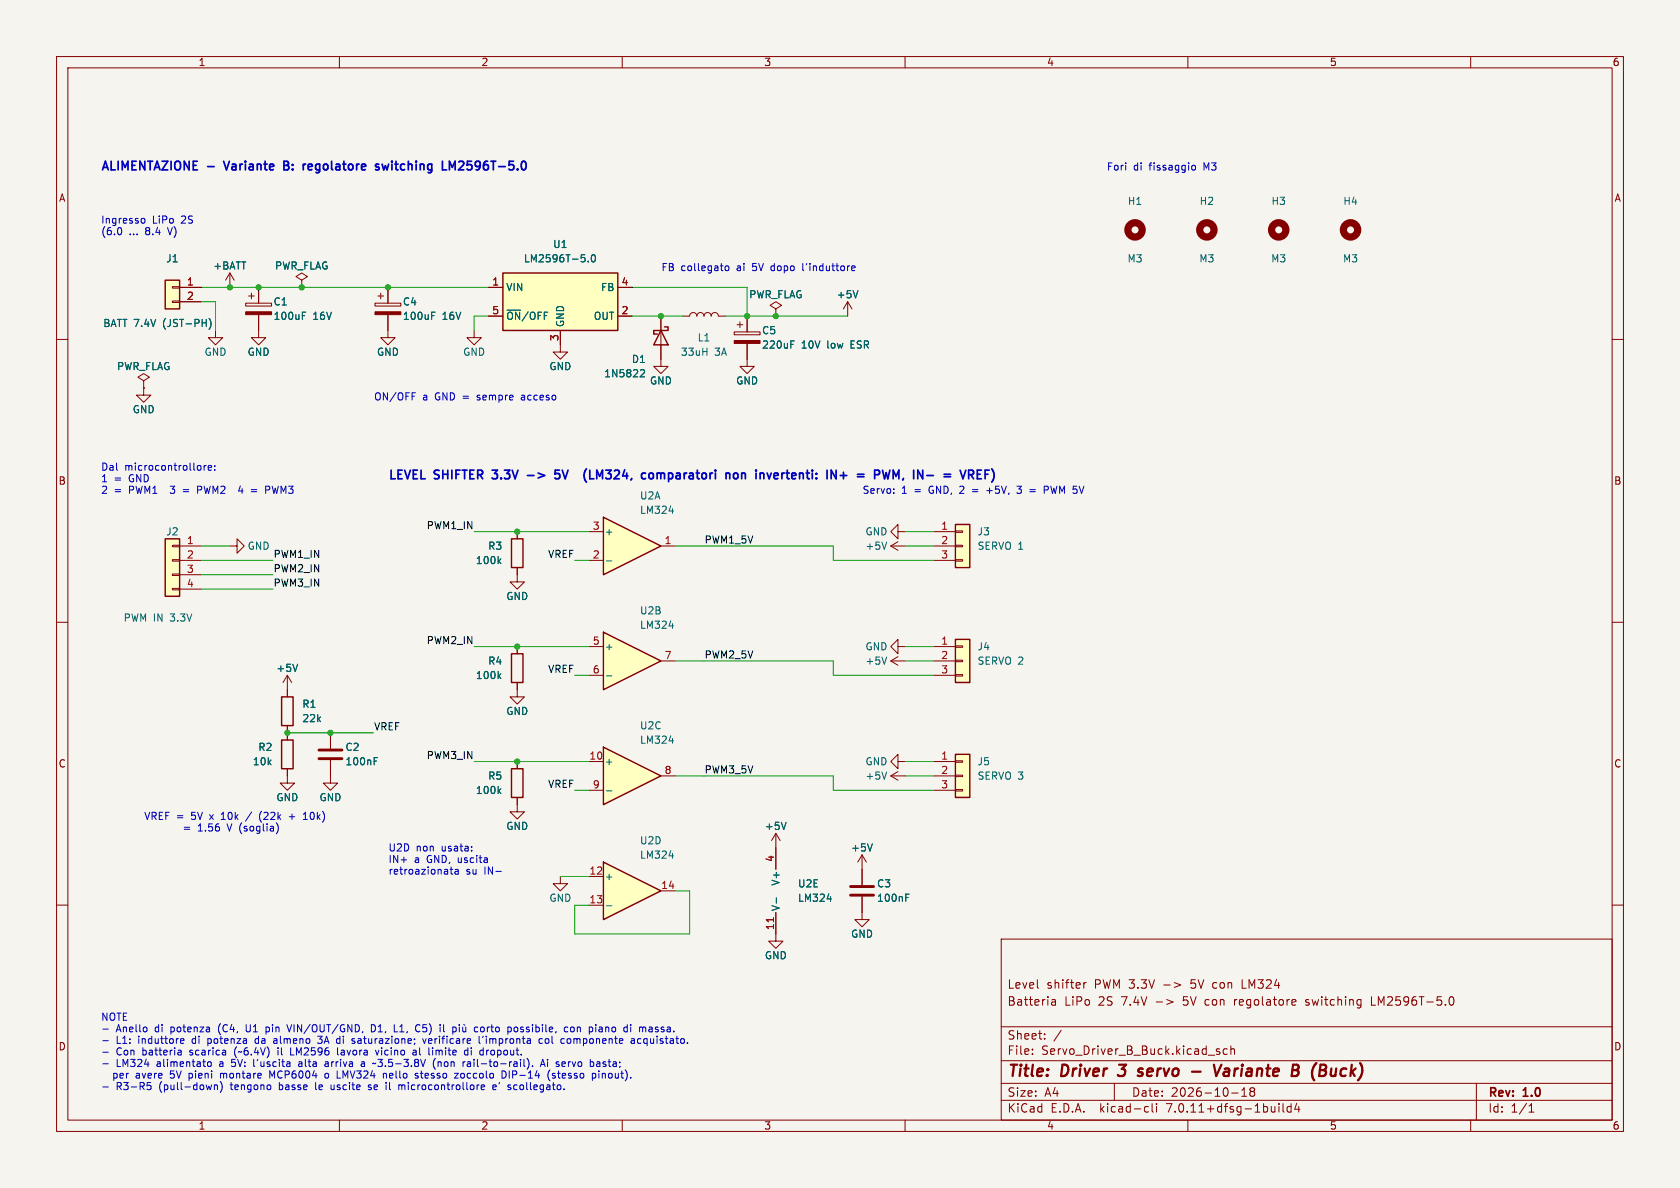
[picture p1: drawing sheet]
<svg xmlns="http://www.w3.org/2000/svg" width="297mm" height="210mm" viewBox="0 0 297 210" stroke-linecap="round" stroke-linejoin="round" font-family="sans-serif">
<path d="M0 0h297v210h-297z" fill="#f5f4ef" stroke="#f5f4ef" stroke-width=".18"/>
<g fill="none" stroke="#840000" stroke-width=".18">
<path d="M10 10h277v190h-277zM12 12h273v186h-273zM60 10v2M110 10v2M160 10v2M210 10v2M260 10v2M10 60h2M30.5 53.2h1.2v.3h-1.2zM30.5 50.7h1.2v.2h-1.2zM31.7 50.8h3.9M31.7 53.3h3.9"/>
<path d="M38.1 58.4v1.3h1.3l-1.3 1.3-1.3-1.3h1.3M285 60h2M25.4 67.3l1-.6-1-.7-1 .7 1 .6v1.3M25.4 68.6h.1M25.4 68.6v1.3h1.3l-1.3 1.2-1.3-1.2h1.3M158.7 94v-1.3l-1.2 1.3 1.2 1.3v-1.3h1.3M10 110h2M91.4 101.6v1.3h1.3l-1.3 1.2-1.2-1.2h1.2M91.4 114.3v1.3M285 110h2M91.4 120.7v1.2M10 160h2"/>
<path d="M152.4 151.1l-.8 1.3M152.4 151.1v2.6M152.4 151.1l.8 1.3M285 160h2M152.4 161.3v1.3h1.3l-1.3 1.2-1.3-1.2h1.3M177 166h108v32h-108zM183.5 174.6l.1 .1M186 176.8h.5l.1 .9M186.6 177.1h-.5a.29 .29 0 0 0-.2 .3 .29 .29 0 0 0 .2 .3l.5-.1M191.6 173.7v1M192 173.7l-.3 .1-.1 .2M204.4 177.1h1.1"/>
<path d="M205.7 174.1h1.2M206.2 176.7l1.2 .4-1.2 .5M207.6 173.7l1.1 .4-1.1 .5M218.2 176.7v1M218.4 176.8l-.2 .2M219.6 173.2v1.5h.7M228.9 176.7l.2 .4-.7 .1M229 177.6l-.1 .1M230.8 177.6l.4 .1M231 176.7l-.2 .2 .2 .3M242.5 176.2v1.5h.7M256.4 176.3l.1-.1a.81 .81 0 0 1 .6 .6 .81 .81 0 0 1-.3 .8h-.4"/>
<path d="M60 198v2M110 198v2M160 198v2M177 194.5h108M177 191.5h108M177 187.5h108M177 181.5h108M182.5 186.3v.1M182.5 185.5v.1M184.7 183.6v.1M184.7 182.8v.1M187.6 182.1l-1.3 2"/>
<path d="M197 191.5v3M202.6 195.6l.4 .1M203 196.5l-.4 .1M203.7 195.1v1.3l.2 .2M204.5 195.1v.1M204.5 195.6v1M210 198v2M215 185.7l.7 .4-.2 .3-.5-.1M215.6 185.5l-.4-.1-.2 .2M217 185.5l-.5-.1-.3 .3v.4l.2 .2h.6M217.6 185.5l.2-.1 .4 .1v.9M217.6 184.9v1.5"/>
<path d="M217.7 193.2h1.2M219.5 193.8h.9M219.5 192.7l.5-.4v1.5M221.2 192.9l-.2 .3v.3l.2 .3 .5-.1 .1-.2-.1-.4-.2-.2M221.2 192.9l-.2-.2 .2-.4 .5 .1 .1 .2-.3 .3M221.2 192.9h.3M226.1 195.1v.1M226.1 195.6v1M226.8 195.1v1.3l.2 .2M228.2 195.7l-.4-.1-.3 .3v.4l.2 .2h.5M228.2 195.1v1.5M229.2 195l-.3 1.1h.9"/>
<path d="M229.6 195.6v1M260 198v2M261 191.5v6.5M270.3 196.6h.9M270.3 195.5l.4-.4v1.5"/>
</g>
<path d="M197.6 190l.3 .2M197.8 188.2h1.3M201.3 189.4l.5 .1 .2 .3-.1 .3-.6 .1M202 189a.5 .5 0 0 0-.8 .2M210.7 189.4h1.6M214.6 188.2l.4 2 .9-2M216.5 189l.2-.1 .6 .1-.1 1.2M217.3 189.4h-.7a.4 .4 0 0 0-.3 .4 .4 .4 0 0 0 .2 .4l.7-.1M232.7 187.9l-.1 .1M236.1 190l-.6 .2" fill="none" stroke="#840000" stroke-width=".4"/>
<g fill="none" stroke="#840000" stroke-width="1.3">
<circle cx="213.4" cy="40.6" r="1.27"/>
<circle cx="226.1" cy="40.6" r="1.27"/>
<circle cx="238.8" cy="40.6" r="1.27"/>
</g>
<path d="M29.2 49.5h2.5v5.1h-2.5zM90.4 115.6h2.1v5.1h-2.1z" fill="none" stroke="#840000" stroke-width=".25"/>
<path d="M37 56.3a1.46 1.46 0 0 1 0 1.9M88.2 119.5l.3 .5M88.5 119.1l-.4 .5M154.2 149.2l-.4 1.2" fill="none" stroke="#006464" stroke-width=".18"/>
<path d="M29.2 49.5h2.5v5.1h-2.5z" fill="#ffffc2" stroke="#ffffc2" stroke-width=".18"/>
<path d="M106.7 91.4l10.1 5.1-10.1 5.1z" fill="#ffffc2"/>
<path d="M106.7 91.4l10.1 5.1-10.1 5.1z" fill="none" stroke="#840000" stroke-width=".25"/>
<path d="M40.6 48.3l-.7 1.2M40.6 48.3v2.5M40.6 48.3l.8 1.2M53.3 49.5l1.1-.6-1.1-.6-1 .6 1 .6v1.3M53.3 50.8h.1M104.1 99.1h2.6M104.1 94h2.6M116.8 96.5h2.6M157.5 96.5h2.5M157.5 96.5l1.2 .8M158.7 95.8l-1.2 .7M91.4 121.9v1.3h1.3l-1.3 1.3-1.2-1.3h1.2" fill="none" stroke="#840000" stroke-width=".18"/>
<path d="M107.2 99.2h1M118.3 90.3h.8M156.8 95.8l-.5 1.3" fill="none" stroke="#006464" stroke-width=".18"/>
<circle cx="200.7" cy="40.6" r="1.27" fill="none" stroke="#840000" stroke-width="1.3"/>
<path d="M106.7 111.8l10.1 5-10.1 5.1z" fill="#ffffc2"/>
<path d="M88.9 48.3h20.3v10.1h-20.3zM116.8 58.4l1.3 2.6h-2.5zM117.5 57.8h.6v.6h-2.5v.7h.6M29.2 95.3h2.5v10.1h-2.5zM168.9 92.7h2.5v7.6h-2.5zM106.7 111.8l10.1 5-10.1 5.1zM168.9 113h2.5v7.7h-2.5zM49.8 130.8h2v5.1h-2zM168.9 133.4h2.5v7.6h-2.5z" fill="none" stroke="#840000" stroke-width=".25"/>
<g fill="none" stroke="#840000" stroke-width=".18">
<path d="M43.4 53.6h4.6v.5h-4.6zM43.9 52.3h1.1M44.4 51.8v1M45.7 55.6v4.1h1.3l-1.3 1.3-1.3-1.3h1.3M45.7 50.8v2.8M66.3 53.6h4.6v.5h-4.6zM66.8 52.3h1M67.3 51.8v1M68.6 55.6v4.1h1.2l-1.2 1.3-1.3-1.3h1.3M68.6 50.8v2.8M83.8 58.4v1.3h1.3l-1.3 1.3-1.3-1.3h1.3M86.4 50.8h2.5"/>
<path d="M86.4 55.9h2.5M99.1 58.4v2.6M109.2 50.8h2.6M109.2 55.9h2.6M116.8 55.9v8.9h1.3l-1.3 1.2-1.2-1.2h1.2M120.6 55.9h1.3a.64 .64 0 0 1 .7-.7 .64 .64 0 0 1 .6 .7 .64 .64 0 0 1 .6-.7 .64 .64 0 0 1 .7 .7 .64 .64 0 0 1 .6-.7 .64 .64 0 0 1 .6 .7 .64 .64 0 0 1 .7-.7 .64 .64 0 0 1 .6 .7h1.3M129.8 58.7h4.6v.5h-4.6zM130.3 57.4h1M130.8 56.9v1M132.1 55.9v2.8M137.2 54.6l1-.6-1-.7-1.1 .7 1.1 .6v1.3M137.2 55.9h.1"/>
<path d="M149.9 53.3l-.8 1.3M149.9 53.3v2.6M149.9 53.3l.7 1.3M132.1 60.7v4.1h1.2l-1.2 1.2-1.3-1.2h1.3M30.5 98.9h1.2v.3h-1.2zM30.5 96.4h1.2v.2h-1.2zM31.7 96.5h3.9M31.7 99.1h3.9M40.6 96.5h1.3v-1.2l1.3 1.2-1.3 1.3v-1.3M165.1 94h3.8M165.1 96.5h3.8M165.1 99.1h3.8"/>
<path d="M168.9 98.9h1.3v.3h-1.3zM168.9 96.4h1.3v.2h-1.3zM168.9 93.9h1.3v.2h-1.3zM30.5 104h1.2v.3h-1.2zM30.5 101.5h1.2v.2h-1.2zM31.7 101.6h3.9M31.7 104.1h3.9M104.1 114.3h2.6M104.1 119.4h2.6M116.8 116.8h2.6M157.5 116.8h2.5M157.5 116.8l1.2 .8"/>
<path d="M158.7 114.3v-1.3l-1.2 1.3 1.2 1.3v-1.3h1.3M158.7 116.1l-1.2 .7M165.1 114.3h3.8M165.1 119.4h3.8M165.1 116.8h3.8M168.9 119.3h1.3v.2h-1.3zM168.9 116.7h1.3v.3h-1.3zM168.9 114.2h1.3v.2h-1.3zM50.8 135.9v2.5h1.3l-1.3 1.3-1.3-1.3h1.3M50.8 129.5v1.3M58.4 134.4v4h1.3l-1.3 1.3-1.3-1.3h1.3M58.4 129.5v2.8"/>
<path d="M165.1 134.6h3.8M165.1 137.2h3.8M165.1 139.7h3.8M168.9 139.6h1.3v.2h-1.3zM168.9 137h1.3v.3h-1.3zM168.9 134.5h1.3v.2h-1.3zM99.1 154.9v1.3h1.2l-1.2 1.3-1.3-1.3h1.3"/>
</g>
<g fill="none" stroke="#006464" stroke-width=".18">
<path d="M53.5 55.8h.4M53.5 55.2h.6M76.3 55.8h.4M76.3 55.2h.6M104 46.2v.1M104.7 45.2l.1-.2a.68 .68 0 0 1 .5 .7 .68 .68 0 0 1-.5 .6l-.1-.1-.2-.4zM151.7 51.4l-.4 1.2M113.4 65.3l.4 .1 .1 .3-.7 .9h.7M139.8 60.9h.4M139.8 60.3h.6M107.2 119.5h1M118.3 110.6h.8"/>
<path d="M156.8 116.1l-.5 1.3M66.2 134.5h.4M66.2 133.9h.6"/>
</g>
<g fill="#ffffc2" stroke="#ffffc2" stroke-width=".18">
<path d="M88.9 48.3h20.3v10.1h-20.3z"/>
<path d="M168.9 92.7h2.5v7.6h-2.5z"/>
<path d="M168.9 113h2.5v7.7h-2.5z"/>
<path d="M168.9 133.4h2.5v7.6h-2.5z"/>
<path d="M29.2 95.3h2.5v10.1h-2.5z"/>
</g>
<g fill="#840000" stroke="#840000" stroke-width=".18">
<path d="M129.8 60.2h4.6v.5h-4.6z"/>
<path d="M43.4 55.1h4.6v.5h-4.6z"/>
<path d="M66.3 55.1h4.6v.5h-4.6z"/>
</g>
<path d="M56.4 134.1h4.1M56.4 132.6h4.1" fill="none" stroke="#840000" stroke-width=".51"/>
<path d="M106.7 152.4l10.1 5.1-10.1 5.1z" fill="#ffffc2"/>
<path d="M106.7 152.4l10.1 5.1-10.1 5.1z" fill="none" stroke="#840000" stroke-width=".25"/>
<path d="M104.1 154.9h2.6M116.8 157.5h2.6M104.1 160h2.6" fill="none" stroke="#840000" stroke-width=".18"/>
<path d="M118.3 151.3h.8M107.2 160.1h1" fill="none" stroke="#006464" stroke-width=".18"/>
<path d="M106.7 132.1l10.1 5.1-10.1 5z" fill="#ffffc2"/>
<path d="M90.4 95.3h2.1v5h-2.1zM49.8 123.2h2v5.1h-2zM90.4 135.9h2.1v5.1h-2.1zM106.7 132.1l10.1 5.1-10.1 5z" fill="none" stroke="#840000" stroke-width=".25"/>
<g fill="none" stroke="#840000" stroke-width=".18">
<path d="M31.7 50.8h3.9M31.7 53.3h3.9M45.7 50.8v2.8M45.7 55.6v2.8M53.3 50.8h.1M68.6 50.8v2.8M68.6 55.6v2.8M86.4 50.8h2.5M86.4 55.9h2.5M99.1 58.4v3.8h1.2l-1.2 1.3-1.3-1.3h1.3M109.2 50.8h2.6M109.2 55.9h2.6"/>
<path d="M116.8 55.9v2.5M132.1 55.9v2.8M137.2 55.9h.1M25.4 68.6h.1M116.8 61v2.5M132.1 60.7v2.8M91.4 94v1.3M50.8 119.4v3.8M50.8 119.4l-.8 1.3M50.8 119.4l.8 1.3M91.4 100.3v1.3M91.4 114.3v1.3"/>
<path d="M50.8 128.3v2.5M50.8 135.9v1.3M58.4 129.5v2.8M58.4 134.4v2.8M91.4 120.7v1.2M91.4 134.6v1.3M104.1 134.6h2.6M104.1 139.7h2.6M116.8 137.2h2.6M157.5 137.2h2.5M157.5 137.2l1.2 .7M158.7 134.6v-1.2l-1.2 1.2 1.2 1.3v-1.3h1.3"/>
<path d="M158.7 136.4l-1.2 .8M91.4 141v2.5h1.3l-1.3 1.3-1.2-1.3h1.2M137.2 147.3v6.4M137.2 147.3l-.8 1.3M137.2 147.3l.7 1.3M152.4 153.7v2.8M152.4 158.5v2.8M137.2 161.3v5.1h1.2l-1.2 1.2-1.3-1.2h1.3"/>
</g>
<g fill="none" stroke="#006464" stroke-width=".18">
<path d="M37 56.3a1.46 1.46 0 0 1 0 1.9M53.5 55.8h.4M53.5 55.2h.6M76.3 55.8h.4M76.3 55.2h.6M104 46.2v.1M104.7 45.2l.1-.2a.68 .68 0 0 1 .5 .7 .68 .68 0 0 1-.5 .6l-.1-.1-.2-.4zM151.7 51.4l-.4 1.2M113.4 65.3l.4 .1 .1 .3-.7 .9h.7M139.8 60.9h.4M139.8 60.3h.6M88.2 99.2l.3 .4"/>
<path d="M88.5 98.8l-.4 .5M52.6 117.4l-.4 1.3M88.2 119.5l.3 .5M88.5 119.1l-.4 .5M66.2 134.5h.4M66.2 133.9h.6M88.2 139.8l.3 .5M88.5 139.4l-.4 .5M107.2 139.8h1M118.3 131h.8M156.8 136.5l-.5 1.2M137.3 158.7v1"/>
<path d="M139 145.4l-.4 1.2M146.2 158.9h.8M154.2 149.2l-.4 1.2M160.1 158.7h.5M160.1 158.1h.6"/>
</g>
<path d="M150.4 158.2h4M150.4 156.7h4" fill="none" stroke="#840000" stroke-width=".51"/>
<path d="M136.7 162.2v.8" fill="none" stroke="#a90000" stroke-width=".18"/>
<g fill="none" stroke="#0000c2" stroke-width=".18">
<path d="M25.1 38.7l.3-.1 .2 .2v.5l-.2 .2-.3-.1M210.8 29.3l.3-.1 .2 .3v.4l-.2 .2-.3-.1M21.4 40.5l.1 .5-.2 .4M128.2 47.1l.2-.1 .4 .1 .1 .5-.2 .2h-.3l-.2-.1zM141.9 46.6v1.1l.2 .1M150.6 47.1l.4-.1 .2 .3-.6 .1M150.6 47.8h.5M72.9 69.4h.6M92.3 69.9h-.1M92.3 70.2l-.2 .2 .2 .3M32.4 86.6h1M32.4 86.9h1"/>
<path d="M34.9 86.6h.5M35.4 85.9h-.5v1.3M36.1 82.3v.8M36.4 82.3l-.3 .2M36.8 82.7l.6-.1v-.3h-.4l-.2 .2 .1 .6h.5M38 83v.1M38 82.3v.2M42.5 85.9l-.3 .9h.8M42.8 86.4v.8M44.4 86.6h1M44.4 86.9h1M47 86.6h.6l.1-.2-.1-.3-.6-.2v1.3"/>
<path d="M48.1 85.9l.3 1.3M158 87.1v.1M158 86.4v.2M171.9 86.6h1M171.9 86.9h1M174.5 86.7h.9M179.8 85.9h.8l-.5 .5 .3 .1M179.8 87.1l.2 .1h.4M182.1 86.6h.9M182.1 86.9h.9M184.6 86.6h.6l.1-.2v-.3l-.7-.2v1.3M32.6 146.2h.9"/>
<path d="M32.6 146.6h.9M35.1 146.9h.7M35.2 145.9l.2-.3v1.3M39.1 144.9h.7M39.2 143.9l-.1 .1M40.1 145.6l.5 1.3 .4-1.3M44.5 143.5l-1.1 1.7M46.2 143.4a1.47 1.47 0 0 0 0 1.9M51.1 144.4h1M53.6 144.9h.7M53.7 143.9l.3-.3v1.3M79.6 153.7h.4"/>
<path d="M79.7 153.3v1l.3 .2M80.5 153.7h.5v.8M81 154h-.4l-.2 .2 .2 .3h.4M87.7 154h.9M18.2 181.9h1M18.2 184h1M18.2 186h1M18.2 188.1h1M18.2 192.1h1M26.2 191.8h.3l.2 .3-.1 .5h-.4M31.6 185.6l.4 .1v.8M31.9 184.3l.2 .1h.4"/>
<path d="M31.9 183.8l.2-.2h.2l.2 .2v.1l-.6 .1M32 185.9l-.4 .1M32 186.4l-.4 .1M33.4 189.7v1.3M33.4 190.5l.1 .1M33.5 189.7l-.1 .1M36.8 187.8l.3-.1 .3 .2v.4l-.3 .2h-.3l-.1-.2zM37.9 191.8v.8M37.9 191.9l.2-.1h.3v.8M38.9 191.2a1.46 1.46 0 0 1 0 1.9M39 189.7v.9M39.3 189.7l-.3 .2"/>
<path d="M43.5 181.1v1.1l.3 .2M44.9 187.3v1.1l.1 .1M45.2 183.7l-.1 .1 .1 .6M47 181.6v1.2M47 182.3l.4 .1M47.4 181.6h-.4M48.5 189.3l-.4 .9-.4-.9v1.3M48.8 183.6l-.4 .1M48.8 184h-.3l-.1 .1v.3h.4M49.1 185.2v.1M49.1 185.6v.9M50.7 181.1l.4 1.3 .5-1.3"/>
<path d="M51.4 185.2v1.3h.6M53.2 187.7l-.4 .1M53.3 188.1h-.3l-.2 .1v.3h.5M55.8 191.4v1l.2 .2M56.2 184.3l.1 .1h.5M56.9 183.2l-.4 .5h.3M57.5 187.8h.5M57.6 189.8l.3-.1 .2 .3v.3l-.2 .3-.3-.1-.2-.2zM58 188l-.4 .1-.2 .1 .2 .3h.4M58.5 191.8v.6l.4 .2M59.7 185.2v1.1l.2 .2M60 183.6l.1 .1"/>
<path d="M60.1 183.2v1.2M60.1 184.4h-.1M62.6 184l.2 .2-.2 .2M62.6 183.6l.1 .1M63.9 187.8h.5v.7M64.4 188l-.4 .1-.2 .1 .2 .3h.4M65.6 191.8h-.3l-.2 .2 .6 .4M65.7 192.4l-.2 .2h-.4M65.7 181.1a.64 .64 0 0 1 .7 .7 .64 .64 0 0 1-.7 .6zM66.4 185.6l.3 .9 .3-.9M66.8 187.3h.8M66.8 188.4l.2 .1"/>
<path d="M68.1 189.7l.2 .2v.7M68.9 191.4v1l.1 .2M68.9 189.8v.7M69.5 190l-.6 .2M69.7 182.4h.6M70.5 191.9l.4-.1 .1 .2M70.5 191.8v.8M71 192v.6M71.5 191.8h-.3l-.2 .2M73 185.7h.5l.1 .8M73.6 189.7l.3 .1M73.6 190.2h.3v.2l-.1 .2h-.3"/>
<path d="M73.6 185.9l-.4 .1-.2 .2 .2 .3 .4-.1M74 181.1l.2 .2M74.2 182.3l-.2 .1M74.3 189.7h.5M74.5 189.3v1.1l.3 .2M74.7 183.6l.3 .8 .3-.8M75.9 183.6l-.1 .2v.5l.1 .1M76.4 183.9l-.6 .1M76.5 185.2v.1M76.5 185.6v.9M77 187.1a1.47 1.47 0 0 0-.1 1.9M77.4 187.7v.8"/>
<path d="M77.8 187.7l-.4 .1M78.5 182.3l.1 .1M80.4 189.7h.6l-.6 .9h.6M81.2 181.1v.2M81.2 181.6v.8M81.8 181.6l.1 .7 .3 .1 .1-.1M82 189.8l-.3-.1-.3 .3 .1 .5 .2 .1 .3-.1M82 181.1l.2 .2M82.1 186.3l.2 .2 .4-.1M82.3 181.6v.8M82.6 187.8h.5l.1 .7M82.7 185.7l-.4-.1-.2 .3"/>
<path d="M82.7 185.2v1.3M83.2 188l-.4 .1-.2 .1 .2 .3h.4M83.3 185.2v.1M83.3 185.6v.9M84.5 181.6h-.4l-.2 .2 .1 .5h.5M84.7 183.2v1.1l.2 .1M85.1 192.2l.6-.1-.1-.3h-.4l-.1 .2v.6h.5M85.4 183.2l-.1 .2M85.6 181.8l-.2-.2h-.3l-.2 .2 .2 .5 .3 .1 .2-.2M86 183.2v.1M86 183.6v.8M86 185.6v.9"/>
<path d="M86.4 185.6l-.4 .3M87.1 192.2l.6-.1v-.3h-.4l-.2 .2 .1 .6h.5M88.3 191.4l-.1 .2M89.4 189.6v.7l-.3 .3M90 189.3v1.3M90.9 181.7l.2-.1 .4 .1v.5l-.1 .1-.3 .1-.2-.1zM91.3 191.8h-.4l-.1 .2 .1 .5 .4 .1M92.6 187.3v1.1l.2 .1M93.5 187.6v.6l-.3 .8M94.1 188.4v.1M95.5 188.5l.5-1.2 .4 1.2M95.7 188.2h.6"/>
<path d="M95.9 183.7l-.4-.1-.2 .2 .1 .6h.5M96.8 187.3v.1M96.8 187.7v.8M96.9 183.7l-.3-.1-.2 .2 .1 .6h.4M97 190.8l.2 .2M97.2 189.2l-.2 .2M98.1 189.8l-.3-.1-.2 .2 .1 .2 .4 .1v.3h-.5M98.6 189.7h.4M98.7 189.3v1.1l.2 .2M99.8 187.7l.1 .3-.6 .1M99.9 188.5h-.1M100 181.6h.4"/>
<path d="M100.4 182.3l-.4 .1M100.9 183.8l-.2-.2-.3 .1-.2 .1 .2 .6h.3l.2-.2M100.9 181.7l.2-.1 .4 .1v.5l-.1 .1-.3 .1-.2-.1zM105.4 188.4l.2 .1h.5M105.5 187.8h.5l.1 .7M105.9 189.3v.1M105.9 189.7v.9M105.9 181.6h.5l.1 .8M106.1 188l-.5 .1-.2 .1M106.5 189.7v.9M106.5 181.9h-.4l-.2 .2 .2 .3 .4-.1M107 189.8l-.3-.1-.2 .2"/>
<path d="M111.7 183.6h.3l.2 .2v.6M112.2 183.9l-.5 .1M112.2 184.4h-.5M113.3 183.7l-.4-.1-.2 .2 .1 .6h.5M115.2 181.6l.1 .8M115.3 182.3l-.1 .1M115.3 181.9h-.1"/>
</g>
<g fill="none" stroke="#0000c2" stroke-width=".3">
<path d="M39.5 28.5l.5 1.5M50.2 29.2h.5M50.7 29.2l.2 .1M50.9 28.6l-.2-.1h-.5v1.5h.7M50.9 29.1l-.2 .1M55 29h-.3l-.2 .2 .1 .8h.4M55.2 29.4l-.7 .1M66.5 29.4l.3 .1 .2 .2v.3h-.5M66.5 29.1h.5M67.5 29l.3 1 .3-.7 .3 .7M79.4 30v-1.5l.6 1.1 .5-1.1v1.5M87 83.1h.9"/>
<path d="M87 84.5l.2 .1M93.2 84.1h1.2M98.9 83.1h-.7l-.1 .7 .2-.1 .5 .1 .2 .2-.1 .5-.2 .1-.6-.1M103.3 84.6l.4 .6M103.7 82.9l-.4 .6M104.3 83.1v1.5h.7M106 84.2l-.5-1.1v1.5M114.8 83.8l.4-.2 .3 .3v.4l-.1 .3h-.4l-.2-.1M116.2 83.6v1M116.6 83.6l-.4 .2M130 83.6l.3 .1 .2 .2-.1 .6-.4 .1M131.1 83.8l.2-.2 .4 .1 .1 .9"/>
<path d="M131.1 83.6v1M137.1 83.6l.4 .1 .1 .3-.7 .1M137.5 84.6h-.4M148.5 84.1h1.2M156 83.1l.4 1.5 .3-1.1 .3 1.1 .3-1.5M157.9 84.6v-1.5l.5 1.1 .5-1.1v1.5M159.7 84.6l-.1 .3M166.9 83.8h1.2M166.9 84.3h1.2M172.8 83.8h.5M173.5 83.1h-.7v1.5h.7M174.2 83.8h.5"/>
<path d="M174.9 83.1h-.7v1.5M175.3 82.9l.3 .4"/>
</g>
<g fill="none" stroke="#009600" stroke-width=".18">
<path d="M35.6 53.3h2.5v5.1M35.6 50.8h50.8M86.4 55.9h-2.6v2.5M111.8 55.9h8.8M111.8 50.8h20.3v5.1M128.3 55.9h21.6M35.6 96.5h5M35.6 99.1h12.7M83.8 94h20.3M101.6 99.1h2.5M119.4 96.5h27.9v2.6h17.8M160 94h5.1"/>
<path d="M160 96.5h5.1M35.6 104.1h12.7M35.6 101.6h12.7M83.8 114.3h20.3M101.6 119.4h2.5M119.4 116.8h27.9v2.6h17.8M160 114.3h5.1M160 116.8h5.1M50.8 129.5h15.2M83.8 134.6h20.3M101.6 139.7h2.5M119.4 137.2h27.9v2.5h17.8"/>
<path d="M160 134.6h5.1M160 137.2h5.1M99.1 154.9h5M119.4 157.5h2.5v7.6h-20.3v-5.1h2.5"/>
</g>
<g fill="#009600" stroke="#009600" stroke-width=".18">
<circle cx="40.6" cy="50.8" r=".46"/>
<circle cx="91.4" cy="114.3" r=".46"/>
<circle cx="45.7" cy="50.8" r=".46"/>
<circle cx="53.3" cy="50.8" r=".46"/>
<circle cx="68.6" cy="50.8" r=".46"/>
<circle cx="116.8" cy="55.9" r=".46"/>
<circle cx="91.4" cy="94" r=".46"/>
<circle cx="50.8" cy="129.5" r=".46"/>
<circle cx="58.4" cy="129.5" r=".46"/>
<circle cx="91.4" cy="134.6" r=".46"/>
<circle cx="132.1" cy="55.9" r=".46"/>
<circle cx="137.2" cy="55.9" r=".46"/>
</g>
<g font-size="2.8" fill="#840000">
<text x="178" y="190.9">Title:</text>
<text x="187.7" y="190.9">Driver</text>
<text x="198.6" y="190.9">3</text>
<text x="202.9" y="190.9">servo</text>
<text x="217.9" y="190.9">Variante</text>
<text x="232.4" y="190.9">B</text>
<text x="236.7" y="190.9">(Buck)</text>
</g>
<g font-size="2.1" fill="#0000c2">
<text x="17.8" y="30.2">ALIMENTAZIONE</text>
<text x="36.8" y="30.2">-</text>
<text x="40.4" y="30.2">Variante</text>
<text x="51.5" y="30.2">B:</text>
<text x="55.5" y="30.2">regolatore</text>
<text x="68.9" y="30.2">switching</text>
<text x="81.3" y="30.2">LM2596T-5.0</text>
<text x="68.6" y="84.8">LEVEL SHIFTER</text>
<text x="87.8" y="84.8">3.3V</text>
<text x="94.5" y="84.8">-&gt;</text>
<text x="100" y="84.8">5V</text>
<text x="106.3" y="84.8">(LM324,</text>
<text x="117.2" y="84.8">comparatori</text>
<text x="132.7" y="84.8">non</text>
<text x="138.6" y="84.8">invertenti:</text>
<text x="151.7" y="84.8">IN+</text>
<text x="161.4" y="84.8">PWM,</text>
<text x="168.9" y="84.8">IN-</text>
<text x="174.9" y="84.8">=</text>
</g>
<g font-size="2.1" fill="#840000">
<text x="178" y="178">Batteria</text>
<text x="178" y="175">Level</text>
<text x="185" y="175">shifter</text>
<text x="188.2" y="178">LiPo</text>
<text x="193.5" y="175">PWM 3.3V</text>
<text x="194.2" y="178">2S</text>
<text x="198.4" y="178">7.4V</text>
<text x="209.6" y="178">5V con</text>
<text x="210.9" y="175">5V con</text>
<text x="218.9" y="178">regolatore</text>
<text x="220.2" y="175">LM324</text>
<text x="231.7" y="178">switching</text>
<text x="243.4" y="178">LM2596T-5.0</text>
<text x="178" y="184">Sheet:</text>
<text x="178" y="186.7">File:</text>
<text x="184.1" y="186.7">Servo_Driver_B_Buck.kicad_sch</text>
<text x="178" y="196.9">KiCad</text>
<text x="178" y="194.1">Size:</text>
<text x="184.7" y="194.1">A4</text>
<text x="185.7" y="196.9">E.D.A.</text>
<text x="194.6" y="196.9">kicad-cli</text>
<text x="200" y="194.1">Date:</text>
<text x="206.5" y="196.9">7.0.11+dfsg-1build4</text>
<text x="207" y="194.1">2026-10-18</text>
<text x="263" y="194.3">Rev:</text>
<text x="263" y="196.9">Id:</text>
<text x="267.1" y="196.9">1/1</text>
<text x="269.4" y="194.3">1.0</text>
</g>
<g font-size="1.8" fill="#840000">
<text x="35" y="11.9">1</text>
<text x="85" y="11.9">2</text>
<text x="135" y="11.9">3</text>
<text x="185" y="11.9">4</text>
<text x="235" y="11.9">5</text>
<text x="285" y="11.9">6</text>
<text x="10.3" y="35.9">A</text>
<text x="285.3" y="35.9">A</text>
<text x="10.3" y="85.9">B</text>
<text x="285.3" y="85.9">B</text>
<text x="10.3" y="135.9">C</text>
<text x="285.3" y="135.9">C</text>
<text x="10.3" y="185.9">D</text>
<text x="285.3" y="185.9">D</text>
<text x="35" y="199.9">1</text>
<text x="85" y="199.9">2</text>
<text x="135" y="199.9">3</text>
<text x="185" y="199.9">4</text>
<text x="235" y="199.9">5</text>
<text x="285" y="199.9">6</text>
</g>
<g font-size="1.8" fill="#0000c2">
<text x="195.6" y="30.2">Fori</text>
<text x="200.4" y="30.2">di</text>
<text x="203.3" y="30.2">fissaggio</text>
<text x="213.1" y="30.2">M3</text>
<text x="17.8" y="39.6">Ingresso</text>
<text x="17.8" y="41.7">(6.0</text>
<text x="22.8" y="41.7">...</text>
<text x="25.8" y="41.7">8.4</text>
<text x="26.9" y="39.6">LiPo</text>
<text x="30" y="41.7">V)</text>
<text x="32.2" y="39.6">2S</text>
<text x="116.8" y="48">FB</text>
<text x="120.4" y="48">collegato</text>
<text x="130.4" y="48">ai</text>
<text x="133.3" y="48">5V</text>
<text x="136.8" y="48">dopo</text>
<text x="142.5" y="48">l'induttore</text>
<text x="66" y="70.9">ON/OFF</text>
<text x="74.7" y="70.9">a</text>
<text x="77" y="70.9">GND =</text>
<text x="84.8" y="70.9">sempre</text>
<text x="92.8" y="70.9">acceso</text>
<text x="17.8" y="83.3">Dal</text>
<text x="22" y="83.3">microcontrollore:</text>
<text x="17.8" y="85.3">1</text>
<text x="17.8" y="87.4">2</text>
<text x="20.2" y="85.3">=</text>
<text x="20.2" y="87.4">=</text>
<text x="22.9" y="85.3">GND</text>
<text x="22.9" y="87.4">PWM1</text>
<text x="30.6" y="87.4">3</text>
<text x="35.8" y="87.4">PWM2</text>
<text x="48.6" y="87.4">PWM3</text>
<text x="152.4" y="87.4">Servo:</text>
<text x="159.4" y="87.4">1</text>
<text x="161.8" y="87.4">=</text>
<text x="164.5" y="87.4">GND, 2</text>
<text x="175.3" y="87.4">+5V,</text>
<text x="180.9" y="87.4">3</text>
<text x="186" y="87.4">PWM 5V</text>
<text x="25.4" y="145">VREF =</text>
<text x="33.6" y="147.1">=</text>
<text x="33.9" y="145">5V</text>
<text x="36.3" y="147.1">1.56</text>
<text x="37.4" y="145">x</text>
<text x="39.6" y="145">10k</text>
<text x="41.7" y="147.1">V (soglia)</text>
<text x="46.7" y="145">(22k</text>
<text x="52.2" y="145">+</text>
<text x="54.9" y="145">10k)</text>
<text x="68.6" y="150.6">U2D</text>
<text x="68.6" y="152.6">IN+</text>
<text x="68.6" y="154.7">retroazionata</text>
<text x="73.3" y="152.6">a</text>
<text x="73.6" y="150.6">non</text>
<text x="75.6" y="152.6">GND, uscita</text>
<text x="78.2" y="150.6">usata:</text>
<text x="82.4" y="154.7">su</text>
<text x="85.7" y="154.7">IN-</text>
<text x="17.8" y="180.5">NOTE</text>
<text x="20.5" y="182.6">Anello</text>
<text x="20.5" y="184.6">L1:</text>
<text x="24.5" y="184.6">induttore</text>
<text x="27.5" y="182.6">di</text>
<text x="30.4" y="182.6">potenza</text>
<text x="34.2" y="184.6">di</text>
<text x="37.2" y="184.6">potenza</text>
<text x="39" y="182.6">(C4,</text>
<text x="44.1" y="182.6">U1</text>
<text x="45.8" y="184.6">da</text>
<text x="47.8" y="182.6">pin</text>
<text x="49.2" y="184.6">almeno</text>
<text x="51.9" y="182.6">VIN/OUT/GND,</text>
<text x="57.3" y="184.6">3A</text>
<text x="60.8" y="184.6">di</text>
<text x="63.7" y="184.6">saturazione;</text>
<text x="66.9" y="182.6">D1,</text>
<text x="71.1" y="182.6">L1,</text>
<text x="75.1" y="182.6">C5)</text>
<text x="76.5" y="184.6">verificare</text>
<text x="79.6" y="182.6">il</text>
<text x="86.2" y="182.6">corto</text>
<text x="86.5" y="184.6">l'impronta</text>
<text x="92.2" y="182.6">possibile,</text>
<text x="97.4" y="184.6">col</text>
<text x="101.5" y="184.6">componente</text>
<text x="102.5" y="182.6">con</text>
<text x="107" y="182.6">piano</text>
<text x="113.4" y="182.6">di</text>
<text x="114.1" y="184.6">acquistato.</text>
<text x="116.3" y="182.6">massa.</text>
<text x="20.1" y="190.7">per</text>
<text x="20.5" y="186.7">Con</text>
<text x="20.5" y="188.7">LM324</text>
<text x="24.3" y="190.7">avere</text>
<text x="25.3" y="186.7">batteria</text>
<text x="27.8" y="188.7">alimentato</text>
<text x="30.6" y="190.7">5V</text>
<text x="33.8" y="186.7">scarica</text>
<text x="34" y="190.7">pieni</text>
<text x="39.1" y="188.7">a</text>
<text x="39.8" y="190.7">montare</text>
<text x="41.4" y="188.7">5V:</text>
<text x="41.9" y="186.7">(~6.4V)</text>
<text x="45.5" y="188.7">l'uscita</text>
<text x="48.7" y="190.7">MCP6004</text>
<text x="49.8" y="186.7">il</text>
<text x="52.2" y="186.7">LM2596</text>
<text x="53.7" y="188.7">alta</text>
<text x="58.5" y="188.7">arriva</text>
<text x="58.7" y="190.7">o</text>
<text x="60.7" y="186.7">lavora</text>
<text x="61" y="190.7">LMV324</text>
<text x="65.1" y="188.7">a</text>
<text x="67.4" y="188.7">~3.5-3.8V</text>
<text x="67.7" y="186.7">vicino</text>
<text x="69.4" y="190.7">nello</text>
<text x="74.5" y="186.7">al</text>
<text x="75.3" y="190.7">stesso</text>
<text x="77.4" y="186.7">limite</text>
<text x="78.2" y="188.7">(non</text>
<text x="82.5" y="190.7">zoccolo</text>
<text x="83.7" y="188.7">rail-to-rail).</text>
<text x="84" y="186.7">di</text>
<text x="86.9" y="186.7">dropout.</text>
<text x="91" y="190.7">DIP-14</text>
<text x="97.7" y="188.7">Ai</text>
<text x="99.3" y="190.7">(stesso</text>
<text x="100.6" y="188.7">servo</text>
<text x="106.8" y="188.7">basta;</text>
<text x="107.4" y="190.7">pinout).</text>
<text x="20.5" y="192.8">R3-R5</text>
<text x="28.2" y="192.8">(pull-down)</text>
<text x="41.1" y="192.8">tengono</text>
<text x="49.8" y="192.8">basse</text>
<text x="56.4" y="192.8">le</text>
<text x="59.3" y="192.8">uscite</text>
<text x="66.2" y="192.8">se</text>
<text x="71.9" y="192.8">microcontrollore</text>
<text x="88.8" y="192.8">e'</text>
<text x="91.7" y="192.8">scollegato.</text>
</g>
<g font-size="1.8" fill="#006464">
<text x="199.3" y="36.4">H1</text>
<text x="212" y="36.4">H2</text>
<text x="224.7" y="36.4">H3</text>
<text x="237.4" y="36.4">H4</text>
<text x="29.3" y="46.6">J1</text>
<text x="37.6" y="47.9">+BATT</text>
<text x="48.5" y="47.9">PWR_FLAG</text>
<text x="92.5" y="46.6">LM2596T-5.0</text>
<text x="97.7" y="44">U1</text>
<text x="199.2" y="46.6">M3</text>
<text x="211.9" y="46.6">M3</text>
<text x="224.6" y="46.6">M3</text>
<text x="237.3" y="46.6">M3</text>
<text x="89.4" y="51.7">VIN</text>
<text x="106.2" y="51.7">FB</text>
<text x="132.3" y="52.9">PWR_FLAG</text>
<text x="147.8" y="52.9">+5V</text>
<text x="18.2" y="58">BATT 7.4V</text>
<text x="28.9" y="58">(JST-PH)</text>
<text x="48.3" y="54.2">C1</text>
<text x="48.3" y="56.7">100uF</text>
<text x="55.3" y="56.7">16V</text>
<text x="71.1" y="54.2">C4</text>
<text x="71.1" y="56.7">100uF</text>
<text x="78.2" y="56.7">16V</text>
<text x="89.4" y="56.7">~{ON}/OFF</text>
<text x="99.9" y="57.9" transform="rotate(-90 99.9 57.9)">GND</text>
<text x="104.9" y="56.7">OUT</text>
<text x="134.6" y="59.3">C5</text>
<text x="20.6" y="65.6">PWR_FLAG</text>
<text x="36.1" y="63.1">GND</text>
<text x="43.7" y="63.1">GND</text>
<text x="66.5" y="63.1">GND</text>
<text x="81.8" y="63.1">GND</text>
<text x="97" y="65.6">GND</text>
<text x="111.6" y="64.4">D1</text>
<text x="120.3" y="63.1">33uH</text>
<text x="123.2" y="60.6">L1</text>
<text x="126.3" y="63.1">3A</text>
<text x="134.6" y="61.8">220uF</text>
<text x="141.7" y="61.8">10V</text>
<text x="146.3" y="61.8">low</text>
<text x="150.7" y="61.8">ESR</text>
<text x="106.7" y="66.9">1N5822</text>
<text x="114.8" y="68.2">GND</text>
<text x="130" y="68.2">GND</text>
<text x="23.4" y="73.3">GND</text>
<text x="113" y="88.5">U2A</text>
<text x="29.3" y="94.8">J2</text>
<text x="106.8" y="94.8">+</text>
<text x="113" y="91">LM324</text>
<text x="152.9" y="94.8">GND</text>
<text x="172.7" y="94.8">J3</text>
<text x="43.7" y="97.4">GND</text>
<text x="84" y="99.9">100k</text>
<text x="86.2" y="97.4">R3</text>
<text x="152.9" y="97.4">+5V</text>
<text x="172.7" y="97.4">SERVO 1</text>
<text x="89.4" y="106.3">GND</text>
<text x="21.8" y="110.1">PWM IN</text>
<text x="30.2" y="110.1">3.3V</text>
<text x="113" y="108.8">U2B</text>
<text x="113" y="111.4">LM324</text>
<text x="48.8" y="119">+5V</text>
<text x="86.2" y="117.7">R4</text>
<text x="106.8" y="115.2">+</text>
<text x="152.9" y="117.7">+5V</text>
<text x="152.9" y="115.2">GND</text>
<text x="172.7" y="115.2">J4</text>
<text x="172.7" y="117.7">SERVO 2</text>
<text x="53.3" y="125.3">R1</text>
<text x="84" y="120.2">100k</text>
<text x="53.3" y="127.9">22k</text>
<text x="89.4" y="126.6">GND</text>
<text x="113" y="129.1">U2C</text>
<text x="113" y="131.7">LM324</text>
<text x="44.6" y="135.5">10k</text>
<text x="45.6" y="132.9">R2</text>
<text x="61" y="132.9">C2</text>
<text x="61" y="135.5">100nF</text>
<text x="106.8" y="135.5">+</text>
<text x="152.9" y="135.5">GND</text>
<text x="172.7" y="135.5">J5</text>
<text x="48.8" y="141.8">GND</text>
<text x="56.4" y="141.8">GND</text>
<text x="84" y="140.6">100k</text>
<text x="86.2" y="138">R5</text>
<text x="152.9" y="138">+5V</text>
<text x="172.7" y="138">SERVO 3</text>
<text x="89.4" y="146.9">GND</text>
<text x="113" y="149.5">U2D</text>
<text x="135.1" y="146.9">+5V</text>
<text x="106.8" y="155.8">+</text>
<text x="113" y="152">LM324</text>
<text x="150.4" y="150.7">+5V</text>
<text x="97" y="159.6">GND</text>
<text x="138" y="161.2" transform="rotate(-90 138 161.2)">V-</text>
<text x="138" y="156.7" transform="rotate(-90 138 156.7)">V+</text>
<text x="141" y="157.1">U2E</text>
<text x="141" y="159.6">LM324</text>
<text x="154.9" y="157.1">C3</text>
<text x="154.9" y="159.6">100nF</text>
<text x="150.4" y="166">GND</text>
<text x="135.1" y="169.8">GND</text>
</g>
<g font-size="1.8" fill="#a90000">
<text x="32.9" y="50.5">1</text>
<text x="32.9" y="53.1">2</text>
<text x="86.9" y="50.5">1</text>
<text x="109.8" y="50.5">4</text>
<text x="86.9" y="55.6">5</text>
<text x="109.8" y="55.6">2</text>
<text x="98.8" y="60.4" transform="rotate(-90 98.8 60.4)">3</text>
<text x="104.7" y="93.7">3</text>
<text x="166.3" y="93.7">1</text>
<text x="32.9" y="96.3">1</text>
<text x="32.9" y="98.8">2</text>
<text x="32.9" y="101.3">3</text>
<text x="104.7" y="98.8">2</text>
<text x="117.4" y="96.3">1</text>
<text x="166.3" y="96.3">2</text>
<text x="166.3" y="98.8">3</text>
<text x="32.9" y="103.9">4</text>
<text x="104.7" y="114">5</text>
<text x="104.7" y="119.1">6</text>
<text x="117.4" y="116.6">7</text>
<text x="166.3" y="114">1</text>
<text x="166.3" y="116.6">2</text>
<text x="166.3" y="119.1">3</text>
<text x="104.1" y="134.4">10</text>
<text x="117.4" y="136.9">8</text>
<text x="166.3" y="134.4">1</text>
<text x="166.3" y="136.9">2</text>
<text x="104.7" y="139.4">9</text>
<text x="166.3" y="139.4">3</text>
<text x="104.1" y="154.7">12</text>
<text x="136.9" y="152.5" transform="rotate(-90 136.9 152.5)">4</text>
<text x="104.1" y="159.8">13</text>
<text x="116.8" y="157.2">14</text>
<text x="136.9" y="164.5" transform="rotate(-90 136.9 164.5)">11</text>
</g>
<g font-size="1.8" fill="#0f0f0f">
<text x="75.3" y="93.6">PWM1_IN</text>
<text x="48.3" y="101.3">PWM2_IN</text>
<text x="48.3" y="98.7">PWM1_IN</text>
<text x="96.8" y="98.7">VREF</text>
<text x="124.5" y="96.2">PWM1_5V</text>
<text x="48.3" y="103.8">PWM3_IN</text>
<text x="75.3" y="114">PWM2_IN</text>
<text x="96.8" y="119">VREF</text>
<text x="124.5" y="116.5">PWM2_5V</text>
<text x="66" y="129.2">VREF</text>
<text x="75.3" y="134.3">PWM3_IN</text>
<text x="124.5" y="136.8">PWM3_5V</text>
<text x="96.8" y="139.4">VREF</text>
</g>
</svg>
